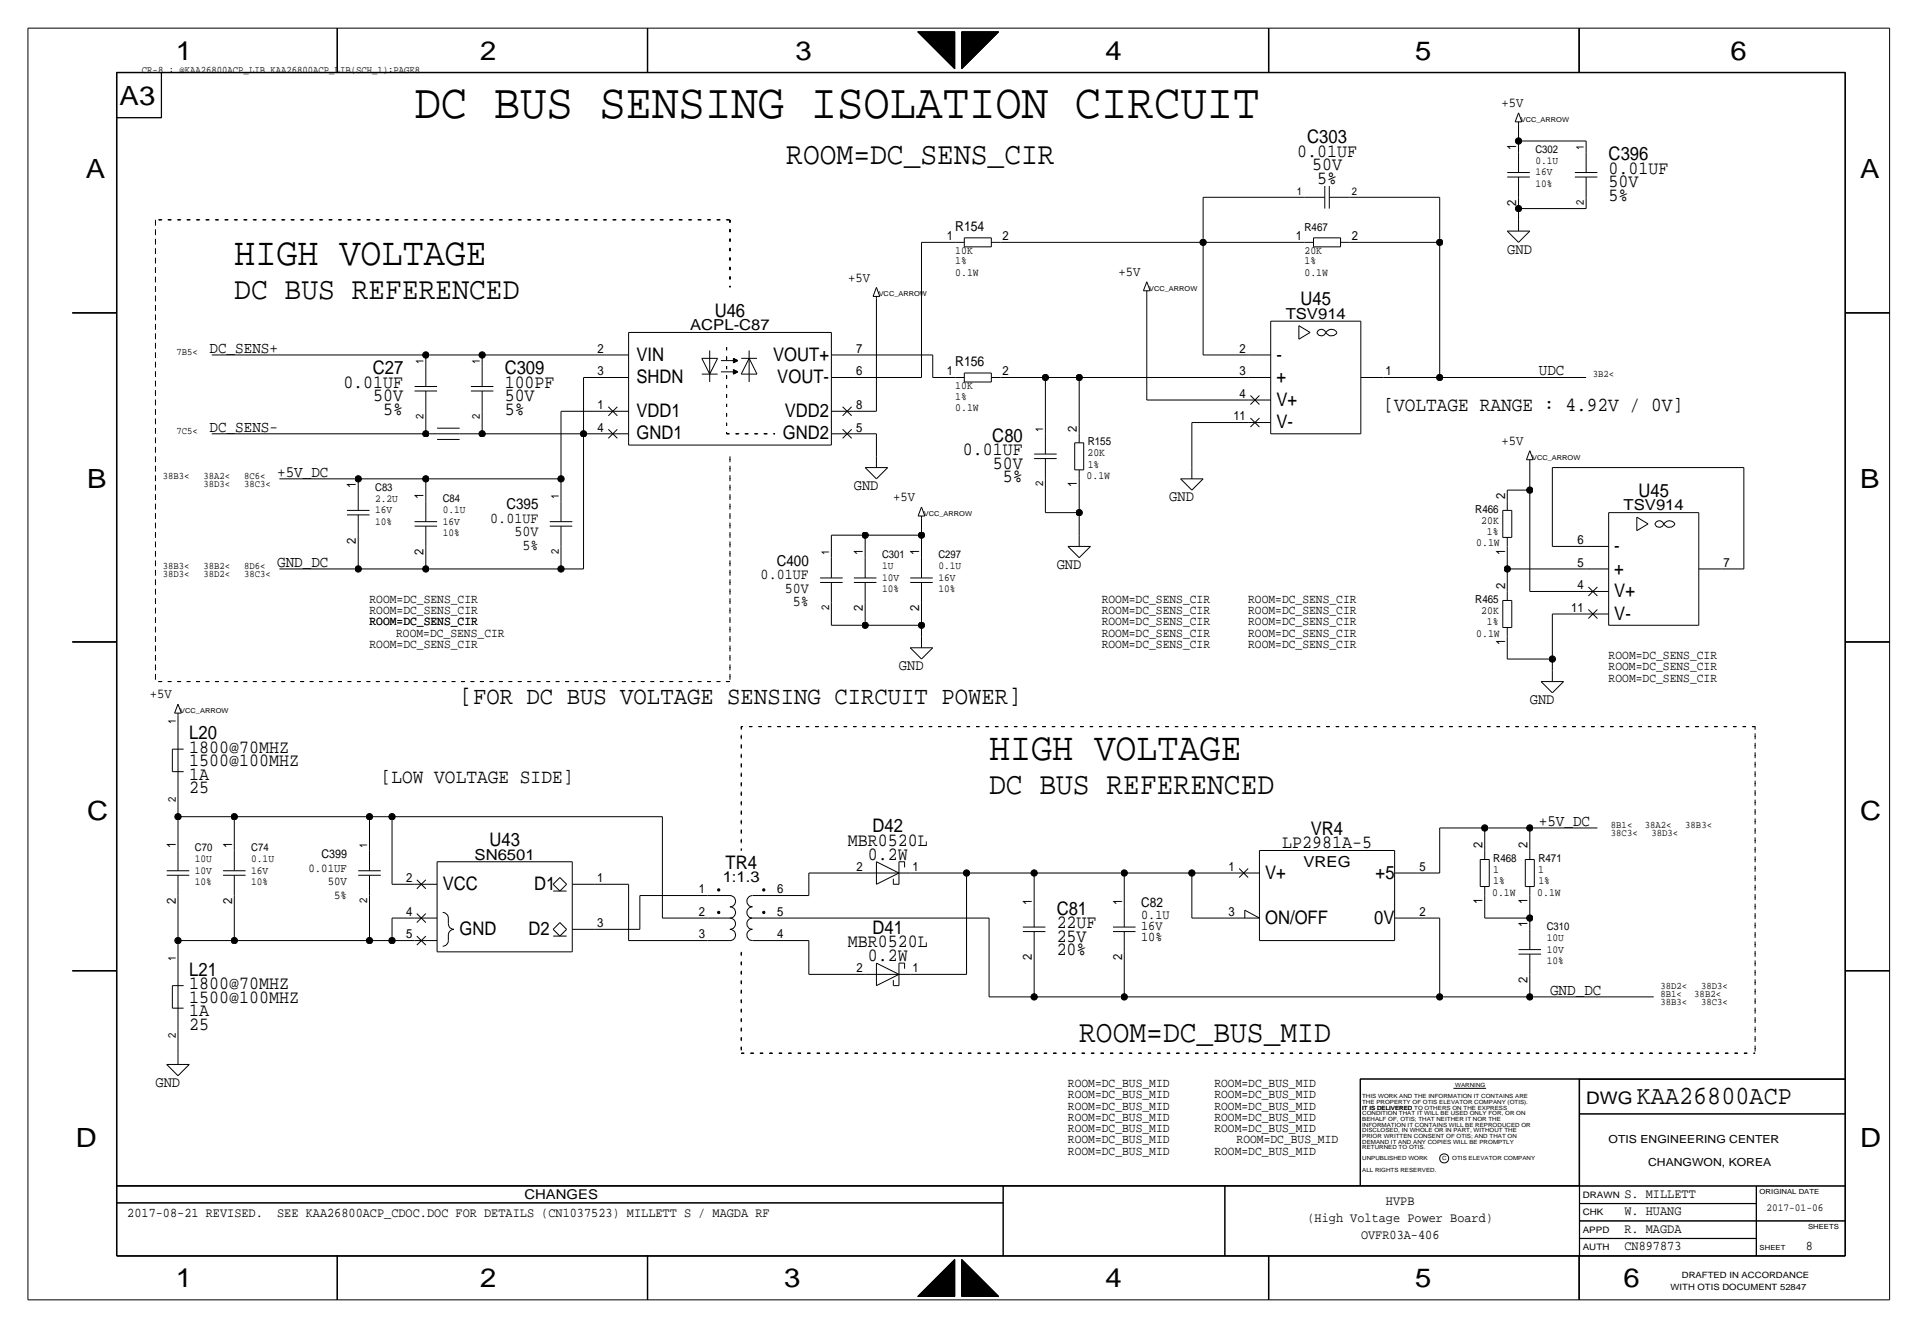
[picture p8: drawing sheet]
<svg xmlns="http://www.w3.org/2000/svg" width="432mm" height="300mm" viewBox="0 0 432 300" stroke-linecap="round" stroke-linejoin="round" font-family="sans-serif">
<g fill="none" stroke="#000" stroke-width=".23">
<path d="M6.3 6.4v286.8zM6.3 6.4h419.8zM26.3 16.3v267zM26.3 16.3h389.8zM26.3 16.4v266.9zM26.3 16.4h389.8zM26.4 16.4h389.6zM26.4 16.4v266.9zM36.4 16.4v10.2zM76 6.4v10zM76.1 6.4v10zM145.9 6.4v10z"/>
<path d="M146 6.4v10zM206.9 7.2h8.4zM206.9 7.2l8.4 8.3zM207 7.2h.1M207 7.3h.1M207.1 7.2v.1zM207.1 7.2v.2zM207.2 7.2v.2zM207.2 7.2v.3zM207.3 7.2v.3zM207.3 7.2v.4zM207.4 7.2v.4z"/>
<path d="M207.4 7.2v.5zM207.5 7.2v.5zM207.5 7.2v.6zM207.6 7.2v.6zM207.6 7.2v.7zM207.7 7.2v.7zM207.7 7.2v.8zM207.8 7.2v.8zM207.8 7.2v.9zM207.9 7.2v.9zM207.9 7.2v1zM208 7.2v1z"/>
<path d="M208 7.2v1.1zM208.1 7.2v1.1zM208.1 7.2v1.2zM208.2 7.2v1.2zM208.2 7.2v1.3zM208.3 7.2v1.3zM208.3 7.2v1.4zM208.4 7.2v1.4zM208.4 7.2v1.5zM208.5 7.2v1.5zM208.5 7.2v1.6zM208.6 7.2v1.6z"/>
<path d="M208.6 7.2v1.7zM208.7 7.2v1.7zM208.7 7.2v1.8zM208.8 7.2v1.8zM208.8 7.2v1.9zM208.9 7.2v1.9zM208.9 7.2v2zM209 7.2v2zM209 7.2v2.1zM209.1 7.2v2.1zM209.1 7.2v2.2zM209.2 7.2v2.2z"/>
<path d="M209.2 7.2v2.3zM209.3 7.2v2.4zM209.4 7.2v2.5zM209.5 7.2v2.6zM209.6 7.2v2.7zM209.7 7.2v2.7zM209.7 7.2v2.8zM209.8 7.2v2.8zM209.8 7.2v2.9zM209.9 7.2v2.9zM209.9 7.2v3zM210 7.2v3z"/>
<path d="M210 7.2v3.1zM210.1 7.2v3.1zM210.1 7.2v3.2zM210.2 7.2v3.2zM210.2 7.2v3.3zM210.3 7.2v3.3zM210.3 7.2v3.4zM210.4 7.2v3.4zM210.4 7.2v3.5zM210.5 7.2v3.5zM210.5 7.2v3.6zM210.6 7.2v3.6z"/>
<path d="M210.6 7.2v3.7zM210.7 7.2v3.7zM210.7 7.2v3.8zM210.8 7.2v3.8zM210.8 7.2v3.9zM210.9 7.2v3.9zM210.9 7.2v4zM211 7.2v4zM211 7.2v4.1zM211.1 7.2v4.1zM211.1 7.2v4.2zM211.2 7.2v4.2z"/>
<path d="M211.2 7.2v4.3zM211.3 7.2v4.3zM211.3 7.2v4.4zM211.4 7.2v4.4zM211.4 7.2v4.5zM211.5 7.2v4.5zM211.5 7.2v4.6zM211.6 7.2v4.6zM211.6 7.2v4.7zM211.7 7.2v4.7zM211.7 7.2v4.8zM211.8 7.2v4.8z"/>
<path d="M211.8 7.2v4.9zM211.9 7.2v4.9zM211.9 7.2v5zM212 7.2v5zM212 7.2v5.1zM212.1 7.2v5.1zM212.1 7.2v5.2zM212.2 7.2v5.2zM212.2 7.2v5.3zM212.3 7.2v5.3zM212.3 7.2v5.4zM212.4 7.2v5.4z"/>
<path d="M212.4 7.2v5.5zM212.5 7.2v5.6zM212.6 7.2v5.7zM212.7 7.2v5.8zM212.8 7.2v5.8zM212.8 7.2v5.9zM212.9 7.2v5.9zM212.9 7.2v6zM213 7.2v6zM213 7.2v6.1zM213.1 7.2v6.1zM213.1 7.2v6.2z"/>
<path d="M213.2 7.2v6.2zM213.2 7.2v6.3zM213.3 7.2v6.3zM213.3 7.2v6.4zM213.4 7.2v6.4zM213.4 7.2v6.5zM213.5 7.2v6.5zM213.5 7.2v6.6zM213.6 7.2v6.6zM213.6 7.2v6.7zM213.7 7.2v6.7zM213.7 7.2v6.8z"/>
<path d="M213.8 7.2v6.8zM213.8 7.2v6.9zM213.9 7.2v6.9zM213.9 7.2v7zM214 7.2v7zM214 7.2v7.1zM214.1 7.2v7.1zM214.1 7.2v7.2zM214.2 7.2v7.2zM214.2 7.2v7.3zM214.3 7.2v7.3zM214.3 7.2v7.4z"/>
<path d="M214.4 7.2v7.4zM214.4 7.2v7.5zM214.5 7.2v7.5zM214.5 7.2v7.6zM214.6 7.2v7.6zM214.6 7.2v7.7zM214.7 7.2v7.7zM214.7 7.2v7.8zM214.8 7.2v7.8zM214.8 7.2v7.9zM214.9 7.2v7.9zM214.9 7.2v8z"/>
<path d="M215 7.2v8zM215 7.2v8.1zM215.1 7.2v8.1zM215.1 7.2v8.2zM215.2 7.2v8.2zM215.2 7.2v8.3zM215.3 7.2v8.3zM216.8 7.2v8.3zM216.8 7.2h8.4zM216.9 7.2v8.3zM216.9 7.2v8.2zM217 7.2v8.2z"/>
<path d="M217 7.2v8.1zM217.1 7.2v8.1zM217.1 7.2v8zM217.2 7.2v8zM217.2 7.2v7.9zM217.3 7.2v7.9zM217.3 7.2v7.8zM217.4 7.2v7.8zM217.4 7.2v7.7zM217.5 7.2v7.7zM217.5 7.2v7.6zM217.6 7.2v7.6z"/>
<path d="M217.6 7.2v7.5zM217.7 7.2v7.5zM217.7 7.2v7.4zM217.8 7.2v7.4zM217.8 7.2v7.3zM217.9 7.2v7.3zM217.9 7.2v7.2zM218 7.2v7.2zM218 7.2v7.1zM218.1 7.2v7.1zM218.1 7.2v7zM218.2 7.2v7z"/>
<path d="M218.2 7.2v6.9zM218.3 7.2v6.9zM218.3 7.2v6.8zM218.4 7.2v6.8zM218.4 7.2v6.7zM218.5 7.2v6.7zM218.5 7.2v6.6zM218.6 7.2v6.6zM218.6 7.2v6.5zM218.7 7.2v6.5zM218.7 7.2v6.4zM218.8 7.2v6.4z"/>
<path d="M218.8 7.2v6.3zM218.9 7.2v6.3zM218.9 7.2v6.2zM219 7.2v6.2zM219 7.2v6.1zM219.1 7.2v6.1zM219.2 7.2v6zM219.3 7.2v5.9zM219.4 7.2v5.8zM219.5 7.2v5.7zM219.6 7.2v5.6zM219.7 7.2v5.5z"/>
<path d="M219.7 7.2v5.4zM219.8 7.2v5.4zM219.8 7.2v5.3zM219.9 7.2v5.3zM219.9 7.2v5.2zM220 7.2v5.2zM220 7.2v5.1zM220.1 7.2v5.1zM220.1 7.2v5zM220.2 7.2v5zM220.2 7.2v4.9zM220.3 7.2v4.9z"/>
<path d="M220.3 7.2v4.8zM220.4 7.2v4.8zM220.4 7.2v4.7zM220.5 7.2v4.7zM220.5 7.2v4.6zM220.6 7.2v4.6zM220.6 7.2v4.5zM220.7 7.2v4.5zM220.7 7.2v4.4zM220.8 7.2v4.4zM220.8 7.2v4.3zM220.9 7.2v4.3z"/>
<path d="M220.9 7.2v4.2zM221 7.2v4.2zM221 7.2v4.1zM221.1 7.2v4.1zM221.1 7.2v4zM221.2 7.2v4zM221.2 7.2v3.9zM221.3 7.2v3.9zM221.3 7.2v3.8zM221.4 7.2v3.8zM221.4 7.2v3.7zM221.5 7.2v3.7z"/>
<path d="M221.5 7.2v3.6zM221.6 7.2v3.6zM221.6 7.2v3.5zM221.7 7.2v3.5zM221.7 7.2v3.4zM221.8 7.2v3.4zM221.8 7.2v3.3zM221.9 7.2v3.3zM221.9 7.2v3.2zM222 7.2v3.2zM222 7.2v3.1zM222.1 7.2v3.1z"/>
<path d="M222.1 7.2v3zM222.2 7.2v3zM222.2 7.2v2.9zM222.3 7.2v2.9zM222.4 7.2v2.8zM222.5 7.2v2.7zM222.6 7.2v2.6zM222.7 7.2v2.5zM222.8 7.2v2.4zM222.9 7.2v2.3zM222.9 7.2v2.2zM223 7.2v2.2z"/>
<path d="M223 7.2v2.1zM223.1 7.2v2.1zM223.1 7.2v2zM223.2 7.2v2zM223.2 7.2v1.9zM223.3 7.2v1.9zM223.3 7.2v1.8zM223.4 7.2v1.8zM223.4 7.2v1.7zM223.5 7.2v1.7zM223.5 7.2v1.6zM223.6 7.2v1.6z"/>
<path d="M223.6 7.2v1.5zM223.7 7.2v1.5zM223.7 7.2v1.4zM223.8 7.2v1.4zM223.8 7.2v1.3zM223.9 7.2v1.3zM223.9 7.2v1.2zM224 7.2v1.2zM224 7.2v1.1zM224.1 7.2v1.1zM224.1 7.2v1zM224.2 7.2v1z"/>
<path d="M224.2 7.2v.9zM224.3 7.2v.9zM224.3 7.2v.8zM224.4 7.2v.8zM224.4 7.2v.7zM224.5 7.2v.7zM224.5 7.2v.6zM224.6 7.2v.6zM224.6 7.2v.5zM224.7 7.2v.5zM224.7 7.2v.4zM224.8 7.2v.4z"/>
<path d="M224.8 7.2v.3zM224.9 7.2v.3zM224.9 7.2v.2zM225 7.2v.2zM225 7.2v.1zM225.1 7.2h.1M225.2 7.2l-8.4 8.3zM286 6.4v10zM286.1 6.4v10zM356 6.4v10zM356.1 6.4v10zM416 16.4v266.9z"/>
<path d="M416.1 16.4v266.9zM416.1 16.3v267zM426.1 6.4v286.8zM26.3 26.5h10.1zM26.3 26.6h10.1zM339.9 38.9h5zM339.9 39.9h5zM341.6 27.5h1.6zM342.4 28v3.8zM342.4 31.8v2.5zM342.4 25.5l.8 2zM342.4 27.5v.5z"/>
<path d="M342.4 34.3v4.6zM342.4 39.9v4.6zM342.4 31.8h15.2zM342.4 25.5l-.8 2zM355.1 39.9h5.1zM355.1 38.9h5.1zM357.6 31.8v2.5zM357.6 39.9v4.6zM357.6 34.3v4.6zM207.8 54.7h7.6zM207.8 54.7v30.4zM215.4 54.7h2z"/>
<path d="M217.4 53.6h6.1zM217.4 55.7h6.1zM217.4 53.6v2.1zM223.5 54.7h2.1zM223.5 53.6v2.1zM225.6 54.7h45.7zM271.3 44.5h22.8zM271.3 54.7v25.4zM271.3 54.7h22.8zM271.3 44.5v10.2zM294.1 44.5h4.6zM294.1 54.7h2.1z"/>
<path d="M296.2 53.6h6.1zM296.2 55.7h6.1zM296.2 53.6v2.1zM298.7 42v5zM299.7 44.5h4.6zM299.7 42v5zM302.3 54.7h2zM302.3 53.6v2.1zM304.3 44.5h20.3zM304.3 54.7h20.3zM324.6 44.5v10.2zM324.6 54.7v30.4z"/>
<path d="M339.9 52.1h5zM339.9 52.1l2.5 2.6zM342.4 44.5v2.5zM342.4 47v2.6zM342.4 49.6v2.5zM342.4 47h15.2zM344.9 52.1l-2.5 2.6zM357.6 44.5v2.5zM16.3 70.6h10zM16.3 70.5h10zM141.7 75v25.4zM141.7 75h45.8z"/>
<path d="M160 79v7.2zM168.9 79v7.2zM187.5 75v25.4zM196.8 66.9h1.6zM197.6 67.4v25.4zM197.6 64.8l.8 2.1zM197.6 66.9v.5zM197.6 64.8l-.8 2.1zM257.8 65.6h1.5zM258.6 63.6l-.8 2zM258.6 66.1v24.1zM258.6 63.6l.7 2z"/>
<path d="M258.6 65.6v.5zM286.5 72.4v25.4zM286.5 72.4h20.3zM292.9 76.5l2.5-1.5zM292.9 73.5v3zM292.9 73.5l2.5 1.5zM297.2 74.6a1 1 0 0 1 1.7 .4 1.05 1.05 0 0 1-1 .7 1.05 1.05 0 0 1-1-.7zM299.2 74.7a1.39 1.39 0 0 1 2.2 .3 1.45 1.45 0 0 1-2.4 0zM306.8 72.4v25.4zM416.1 70.6h10zM416.1 70.5h10zM47.8 80.1h48.2z"/>
<path d="M47.8 97.8h48.2zM93.5 88.2h5.1zM93.5 87.2h5.1zM96 97.8h2.6zM96 80.1h12.7zM96 80.1v2.5zM96 92.8v5zM96 88.2v4.6zM96 82.6v4.6zM98.6 97.8h5zM98.6 96.6h5zM98.6 99.1h5z"/>
<path d="M103.6 97.8h5.1zM106.2 87.2h5.1zM106.2 88.2h5.1zM108.7 97.8h22.9zM108.7 80.1h28zM108.7 80.1v2.5zM108.7 92.8v5zM108.7 88.2v4.6zM108.7 82.6v4.6zM126.5 92.8h10.2zM126.5 92.8v15.2zM131.6 97.8h5.1z"/>
<path d="M131.6 85.1h5.1zM131.6 85.1v12.7zM131.6 97.8v30.5zM136.7 97.8h5zM136.7 92.8h5zM136.7 85.1h5zM136.7 80.1h5zM137.2 91.7l2 2.1zM137.2 96.8l2 2.1zM139.2 91.7l-2 2.1zM139.2 96.8l-2 2.1zM158.2 80.8h3.6z"/>
<path d="M158.2 80.8l1.8 3.6zM158.2 84.4h3.6zM161.8 80.8l-1.8 3.6zM162.6 81.3h3.8zM162.6 83.9h3.8zM165.4 84.1h.5zM165.4 84.2h.4zM165.4 84.2h.3zM165.4 84.3h.2zM165.4 84.3h.1M165.4 84.1h.6zM165.4 84h.7z"/>
<path d="M165.4 84h.8zM165.4 83.9h.9zM165.4 83.5h.2zM165.4 83.6h.5zM165.4 83.7h.6zM165.4 83.6h.4zM165.4 83.5h.3zM165.4 83.4h.1M165.4 83.7h.7zM165.4 83.8h.8zM165.4 83.8h.9zM165.4 81.7h.2z"/>
<path d="M165.4 81.7h.3zM165.4 81.8h.1M165.4 81.6h.4zM165.4 81.5h.7zM165.4 81.5h.6zM165.4 81.2h.8zM165.4 81.4h.8zM165.4 81.6h.5zM165.4 81.4h.9zM165.4 81.3h.9zM165.4 81.2h.7zM165.4 81.1h.5z"/>
<path d="M165.4 80.9h.1M165.4 81.1h.6zM165.4 81h.3zM165.4 80.9h.2zM165.4 81h.4zM165.4 80.8v1zM165.4 80.8l1 .5zM165.4 83.4v1zM165.4 83.4l1 .5zM165.4 81.8l1-.5zM165.4 84.4l1-.5zM167.1 80.8h3.6z"/>
<path d="M167.1 84.4h3.6zM168.9 80.8l1.8 3.6zM168.9 80.8l-1.8 3.6zM187.5 97.8h5zM187.5 92.8h5zM187.5 85.1h5zM187.5 80.1h5zM190 91.7l2 2.1zM190 96.8l2 2.1zM190 98.9l2-2.1zM192 91.7l-2 2.1zM192.5 80.1h17.8z"/>
<path d="M192.5 92.8h5.1zM192.5 97.8h5.1zM192.5 85.1h15.3zM197.6 97.8v5.1zM210.3 80.1v5zM210.3 85.1h5.1zM215.4 85.1h2zM217.4 84.1h6.1zM217.4 86.2h6.1zM217.4 84.1v2.1zM223.5 85.1h2.1zM223.5 84.1v2.1z"/>
<path d="M225.6 85.1h10.1zM235.7 85.1h7.6zM235.7 85.1v12.7zM235.7 97.8v4.6zM242.3 99.9v6.1zM242.3 99.9h2zM243.3 85.1v12.7zM243.3 85.1h38.1zM243.3 97.8v2.1zM244.3 99.9v6.1zM258.6 90.2h22.8zM268.7 95.3h12.7z"/>
<path d="M268.7 95.3v10.2zM271.3 80.1h10.1zM281.4 80.1h5.1zM281.4 85.1h5.1zM281.4 95.3h5.1zM281.4 90.2h5.1zM281.9 94.3l2.1 2zM281.9 89.2l2.1 2zM284 94.3l-2.1 2zM284 89.2l-2.1 2zM286.5 97.8h20.3zM306.8 85.1h5.1z"/>
<path d="M311.9 85.1h12.7zM324.6 85.1h33zM63 108h17.8zM78.2 115.1h5.1zM78.2 116.1h5.1zM80.8 108h15.2zM80.8 108v2.5zM80.8 110.5v4.6zM80.8 116.1v4.6zM93.5 118.7h5.1zM93.5 117.7h5.1zM96 108h30.5z"/>
<path d="M96 108v5.1zM96 113.1v4.6zM96 118.7v4.5zM124 117.7h5zM124 118.7h5zM126.5 108v5.1zM126.5 118.7v4.5zM126.5 113.1v4.6zM141.7 100.4h45.8zM195.1 105.5l2.5 2.5zM195.1 105.5h5.1zM197.6 102.9v2.6z"/>
<path d="M200.2 105.5l-2.6 2.5zM207 116.4h1.5zM207.8 114.4l-.8 2zM207.8 116.9v3.8zM207.8 114.4l.7 2zM207.8 116.4v.5zM233.2 103.4h5.1zM233.2 102.4h5.1zM235.7 108v7.6zM235.7 115.6h7.6zM235.7 103.4v4.6zM242.3 106h2z"/>
<path d="M243.3 108v7.6zM243.3 115.6v5.1zM243.3 106v2zM266.2 108h5.1zM266.2 108l2.5 2.5zM268.7 105.5v2.5zM271.3 108l-2.6 2.5zM338.8 115.1v6.1zM338.8 115.1h2.1zM339.9 110.5v2.6zM339.9 110.5h5zM339.9 113.1v2z"/>
<path d="M340.9 115.1v6.1zM344.2 103.7h1.5zM344.9 101.7l-.7 2zM344.9 110.5v22.9zM344.9 104.2v6.3zM344.9 101.7l.8 2zM344.9 103.7v.5zM350 105.5h43.2zM350 105.5v17.7zM362.7 115.6h20.3zM362.7 115.6v25.4zM369.1 119.7l2.5-1.5z"/>
<path d="M369.1 116.6v3.1zM369.1 116.6l2.5 1.6zM373.4 117.8a1 1 0 0 1 1.7 .4 1.05 1.05 0 0 1-1 .7 1.05 1.05 0 0 1-1-.7zM375.4 117.9a1.39 1.39 0 0 1 2.2 .3 1.45 1.45 0 0 1-2.4 0zM383 115.6v25.4zM393.2 105.5v22.8zM63 128.3h17.8zM80.8 128.3h15.2zM80.8 120.7v7.6zM96 128.3h30.5zM96 123.2v5.1zM126.5 128.3h5.1z"/>
<path d="M126.5 123.2v5.1zM184.9 130.4h5.1zM184.9 131.4h5.1zM187.5 120.7h7.6zM187.5 120.7v5.1zM187.5 135.9v5.1zM187.5 131.4v4.5zM187.5 125.8v4.6zM192.5 131.4h5.1zM192.5 130.4h5.1zM195.1 120.7h12.7zM195.1 120.7v5.1z"/>
<path d="M195.1 135.9v5.1zM195.1 125.8v4.6zM195.1 131.4v4.5zM205.2 131.4h5.1zM205.2 130.4h5.1zM207.8 120.7v5.1zM207.8 135.9v5.1zM207.8 125.8v4.6zM207.8 131.4v4.5zM240.8 123.2h5.1zM240.8 123.2l2.5 2.6zM243.3 120.7v2.5z"/>
<path d="M245.9 123.2l-2.6 2.6zM338.8 135.4v6.1zM338.8 135.4h2.1zM338.8 121.2h2.1zM339.9 123.2v5.1zM339.9 128.3v5.1zM339.9 133.4v2zM339.9 121.2v2zM339.9 128.3h17.7zM340.9 135.4v6.1zM344.9 133.4h12.7zM350 138.5v10.1z"/>
<path d="M350 138.5h7.6zM350 123.2h7.6zM357.6 123.2h5.1zM357.6 128.3h5.1zM357.6 138.5h5.1zM357.6 133.4h5.1zM358.1 137.5l2.1 2zM358.1 132.4l2.1 2zM360.2 137.5l-2.1 2zM360.2 132.4l-2.1 2zM383 128.3h5.1zM388.1 128.3h5.1z"/>
<path d="M16.3 144.7h10zM16.3 144.8h10zM40.1 158.8l-.7 2zM40.1 158.8l.8 2zM187.5 141h7.6zM195.1 141h12.7zM205.2 146.1h5.1zM205.2 146.1l2.6 2.5zM207.8 141v2.6zM207.8 143.6v2.5zM210.3 146.1l-2.5 2.5zM338.8 141.5h2.1z"/>
<path d="M339.9 148.6h10.1zM339.9 143.6v5zM339.9 141.5v2.1zM347.5 153.7l2.5 2.6zM347.5 153.7h5.1zM350 148.6v2.6zM350 151.2v2.5zM352.6 153.7l-2.6 2.6zM362.7 141h20.3zM416.1 144.8h10zM416.1 144.7h10zM38.9 169h2.5z"/>
<path d="M38.9 174h2.5zM38.9 169v5zM39.4 160.8h1.5zM40.1 161.3v2.6zM40.1 179.1v5.1zM40.1 163.9v15.2zM40.1 160.8v.5zM37.6 196.4h5.1zM37.6 197.4h5.1zM40.1 184.2h12.7zM40.1 184.2v7.6zM40.1 191.8v4.6z"/>
<path d="M40.1 197.4v4.6zM50.3 196.4h5.1zM50.3 197.4h5.1zM52.8 184.2h30.5zM52.8 184.2v7.6zM52.8 191.8v4.6zM52.8 197.4v4.6zM80.8 197.4h5.1zM80.8 196.4h5.1zM83.3 184.2h5.1zM83.3 184.2v7.6zM83.3 197.4v4.6z"/>
<path d="M83.3 191.8v4.6zM88.4 199.4h5.1zM88.4 184.2h61zM88.4 184.2v15.2zM93.5 199.4h5.1zM94 198.4l2 2.1zM96 198.4l-2 2.1zM98.6 194.4h30.4zM98.6 194.4v20.3zM124.7 199.4l1.5 1.6zM124.7 199.4l1.5-1.5zM126.2 197.9l1.6 1.5z"/>
<path d="M127.8 199.4l-1.6 1.6zM129 199.4h5.1zM129 194.4v20.3zM134.1 199.4h7.6zM141.7 199.4v12.7zM149.4 184.2v22.9zM182.4 196.9h12.7zM182.4 196.9v5.1zM195.1 196.9h10.1zM197.6 194.4v5zM197.6 199.4l5.1-2.5zM197.6 194.4l5.1 2.5z"/>
<path d="M201.4 199.4h1.3zM201.4 198.2v1.2zM202.7 194.4h1.3zM202.7 194.4v5zM204 194.4v1.2zM205.2 196.9h12.7zM217.9 196.9h15.3zM217.9 196.9v22.9zM233.2 196.9h20.3zM233.2 196.9v7.6zM253.5 196.9v7.6zM253.5 196.9h15.2z"/>
<path d="M268.7 196.9h10.2zM268.7 196.9v10.2zM278.9 196.9h5.1zM279.4 195.9l2 2zM281.4 195.9l-2 2zM284 191.8v20.3zM284 191.8h30.5zM314.5 191.8v20.3zM314.5 196.9h5zM319.5 196.9h5.1zM324.6 186.7v10.2zM324.6 186.7h10.2z"/>
<path d="M333.8 199.9h2zM333.8 193.9v6zM333.8 193.9h2zM334.8 186.7h10.1zM334.8 186.7v5.1zM334.8 191.8v2.1zM334.8 199.9v2.1zM335.8 193.9v6zM343.9 199.9h2zM343.9 193.9v6zM343.9 193.9h2zM344.9 186.7v5.1z"/>
<path d="M344.9 191.8v2.1zM344.9 199.9v2.1zM344.9 186.7h15.3zM345.9 193.9v6zM16.3 219h10zM16.3 218.9h10zM40.1 212.1h12.7zM40.1 202v10.1zM40.1 212.1v5.1zM40.1 217.2v15.3zM52.8 212.1h30.5zM52.8 202v10.1z"/>
<path d="M83.3 212.1h5.1zM83.3 202v10.1zM88.4 207.1h5.1zM88.4 212.1h5.1zM88.4 207.1v5zM93.5 212.1h5.1zM93.5 207.1h5.1zM94 206l2 2.1zM94 211.1l2 2.1zM96 206l-2 2.1zM96 211.1l-2 2.1zM98.6 214.7h30.4z"/>
<path d="M99.8 205.8a1.41 1.41 0 0 1 1.3 1.3M101.1 212.1a1.3 1.3 0 0 1-1.3 1.3M101.1 207.1v1.2zM101.1 210.9v1.2zM101.1 208.3a1.22 1.22 0 0 0 1.3 1.3 1.3 1.3 0 0 0-1.3 1.3M124.7 211.1h3.1zM124.7 201h3.1zM124.7 209.6l1.5 1.5zM124.7 209.6l1.5-1.5zM126.2 208.1l1.6 1.5zM127.8 209.6l-1.6 1.5zM129 209.6h5.1z"/>
<path d="M134.1 209.6h10.2zM141.7 212.1h17.8zM144.3 202v7.6zM144.3 202h15.2zM149.4 207.1h10.1zM159.5 202h5.1zM159.5 212.1h5.1zM159.5 207.1h5.1zM164.5 209.6a1.27 1.27 0 0 1 1.4 1.2 1.27 1.27 0 0 1-1.3 1.3M164.5 207.1a1.27 1.27 0 0 1 1.4 1.2 1.27 1.27 0 0 1-1.3 1.3M164.5 204.5a1.27 1.27 0 0 1 1.4 1.3 1.27 1.27 0 0 1-1.3 1.3M164.5 202a1.27 1.27 0 0 1 1.4 1.2 1.27 1.27 0 0 1-1.3 1.3"/>
<path d="M169.6 209.6a1.27 1.27 0 0 0-1.2 1.3 1.27 1.27 0 0 0 1.3 1.2M169.6 207.1a1.27 1.27 0 0 0-1.2 1.3 1.27 1.27 0 0 0 1.3 1.2M169.6 204.5a1.27 1.27 0 0 0-1.2 1.3 1.27 1.27 0 0 0 1.3 1.3M169.6 202a1.27 1.27 0 0 0-1.2 1.3 1.27 1.27 0 0 0 1.3 1.2M169.7 202h5.1zM169.7 212.1h5.1zM169.7 207.1h5.1zM174.8 207.1h48.2zM174.8 212.1h7.6zM174.8 202h7.6zM182.4 212.1v7.7zM182.4 219.8h12.7z"/>
<path d="M195.1 219.8h10.1zM197.6 217.2v5.1zM197.6 217.2l5.1 2.6zM202.7 217.2h1.3zM202.7 217.2v5.1zM204 217.2v1.3zM205.2 219.8h12.7zM223 207.1v17.7zM230.6 209.1h5.1zM230.6 210.1h5.1zM233.2 214.7v10.1zM233.2 210.1v4.6z"/>
<path d="M233.2 204.5v4.6zM251 209.1h5zM251 210.1h5zM253.5 214.7v10.1zM253.5 204.5v4.6zM253.5 210.1v4.6zM268.7 207.1h10.2zM278.9 207.1h5.1zM280.7 205.3v1.8zM280.7 205.3l3.3 1.8zM284 212.1h30.5zM314.5 207.1h5z"/>
<path d="M319.5 207.1h5.1zM324.6 207.1v17.7zM334.8 202v5.1zM334.8 207.1h10.1zM342.4 214.2h5.1zM342.4 215.2h5.1zM344.9 219.8v5zM344.9 202v5.1zM344.9 207.1v2.5zM344.9 209.6v4.6zM344.9 215.2v4.6zM416.1 219h10z"/>
<path d="M416.1 218.9h10zM38.9 222.3h2.5zM38.9 227.4h2.5zM38.9 222.3v5.1zM40.1 232.5v5zM40.1 237.5v2.6zM197.6 222.3l5.1-2.5zM201.4 222.3h1.3zM201.4 221v1.3zM223 224.8h10.2zM233.2 224.8h20.3zM253.5 224.8h71.1z"/>
<path d="M324.6 224.8h20.3zM344.9 224.8h28zM37.6 240.1h5.1zM37.6 240.1l2.5 2.5zM42.7 240.1l-2.6 2.5zM306.7 243.4h109.4zM306.7 243.3h109.4zM306.7 243.3v24.2zM327.7 245.5h7.4zM356.1 243.4h60zM356.1 243.3v24.2zM356.1 251.2h60z"/>
<path d="M356.1 251.3h60zM356.1 243.3v49.9zM356.2 243.3v40zM26.3 271.3h199.9zM26.3 267.4h329.8zM26.3 267.5h389.8zM226.2 267.5v15.8zM276.1 267.5v15.8zM276.2 267.5v15.8zM356.1 279.3h39.9zM356.1 271.4h39.9zM356.1 271.5h39.9z"/>
<path d="M356.1 275.3h60zM356.1 275.4h60zM396 267.5v15.8zM6.3 293.2h419.8zM26.3 283.3h389.8zM26.3 283.2h389.8zM76 283.3v9.9zM76.1 283.3v9.9zM145.9 283.3v9.9zM146 283.3v9.9zM206.9 292.4h8.4zM207 292.4h.1"/>
<path d="M207.1 292.3v.1zM207.1 292.2v.2zM207.2 292.2v.2zM207.2 292.1v.3zM207.3 292v.4zM207.4 291.9v.5zM207.5 291.8v.6zM207.6 291.7v.7zM207.7 291.6v.8zM207.8 291.5v.9zM207.9 291.4v1zM208 291.3v1.1z"/>
<path d="M208.1 291.2v1.2zM208.2 291.1v1.3zM208.3 291v1.4zM208.4 290.9v1.5zM208.5 290.8v1.6zM208.6 290.7v1.7zM208.7 290.6v1.8zM208.8 290.5v1.9zM208.9 290.4v2zM209 290.3v2.1zM209.1 290.2v2.2zM209.2 290.1v2.3z"/>
<path d="M209.3 290v2.4zM209.4 289.9v2.5zM209.5 289.8v2.6zM209.6 289.7v2.7zM209.7 289.7v2.7zM209.7 289.6v2.8zM209.8 289.6v2.8zM209.8 289.5v2.9zM209.9 289.5v2.9zM209.9 289.4v3zM210 289.4v3zM210 289.3v3.1z"/>
<path d="M210.1 289.3v3.1zM210.1 289.2v3.2zM210.2 289.2v3.2zM210.2 289.1v3.3zM210.3 289.1v3.3zM210.3 289v3.4zM210.4 289v3.4zM210.4 288.9v3.5zM210.5 288.8v3.6zM210.6 288.7v3.7zM210.7 288.6v3.8zM210.8 288.5v3.9z"/>
<path d="M210.9 288.4v4zM211 288.3v4.1zM211.1 288.2v4.2zM211.2 288.1v4.3zM211.3 288v4.4zM211.4 287.9v4.5zM211.5 287.8v4.6zM211.6 287.7v4.7zM211.7 287.6v4.8zM211.8 287.5v4.9zM211.9 287.4v5zM212 287.3v5.1z"/>
<path d="M212.1 287.2v5.2zM212.2 287.1v5.3zM212.3 287v5.4zM212.4 286.9v5.5zM212.5 286.8v5.6zM212.6 286.7v5.7zM212.7 286.6v5.8zM212.8 286.6v5.8zM212.8 286.5v5.9zM212.9 286.5v5.9zM212.9 286.4v6zM213 286.4v6z"/>
<path d="M213 286.3v6.1zM213.1 286.3v6.1zM213.1 286.2v6.2zM213.2 286.2v6.2zM213.2 286.1v6.3zM213.3 286.1v6.3zM213.3 286v6.4zM213.4 286v6.4zM213.4 285.9v6.5zM213.5 285.9v6.5zM213.5 285.8v6.6zM213.6 285.7v6.7z"/>
<path d="M213.7 285.6v6.8zM213.8 285.5v6.9zM213.9 285.4v7zM214 285.3v7.1zM214.1 285.2v7.2zM214.2 285.1v7.3zM214.3 285v7.4zM214.4 284.9v7.5zM214.5 284.8v7.6zM214.6 284.7v7.7zM214.7 284.6v7.8zM214.8 284.5v7.9z"/>
<path d="M214.9 284.4v8zM215 284.3v8.1zM215.1 284.2v8.2zM215.2 284.1v8.3zM215.3 284l-8.4 8.4zM215.3 284v8.4zM216.8 284v8.4zM216.8 284l8.4 8.4zM216.8 292.4h8.4zM216.9 284.1v8.3zM217 284.2v8.2zM217.1 284.3v8.1z"/>
<path d="M217.2 284.4v8zM217.3 284.5v7.9zM217.4 284.6v7.8zM217.5 284.7v7.7zM217.6 284.8v7.6zM217.7 284.9v7.5zM217.8 285v7.4zM217.9 285.1v7.3zM218 285.2v7.2zM218.1 285.3v7.1zM218.2 285.4v7zM218.3 285.5v6.9z"/>
<path d="M218.4 285.6v6.8zM218.5 285.7v6.7zM218.6 285.8v6.6zM218.6 285.9v6.5zM218.7 285.9v6.5zM218.7 286v6.4zM218.8 286v6.4zM218.8 286.1v6.3zM218.9 286.1v6.3zM218.9 286.2v6.2zM219 286.2v6.2zM219 286.3v6.1z"/>
<path d="M219.1 286.3v6.1zM219.2 286.4v6zM219.3 286.5v5.9zM219.4 286.6v5.8zM219.5 286.7v5.7zM219.6 286.8v5.6zM219.7 286.9v5.5zM219.8 287v5.4zM219.9 287.1v5.3zM220 287.2v5.2zM220.1 287.3v5.1zM220.2 287.4v5z"/>
<path d="M220.3 287.5v4.9zM220.4 287.6v4.8zM220.5 287.7v4.7zM220.6 287.8v4.6zM220.7 287.9v4.5zM220.8 288v4.4zM220.9 288.1v4.3zM221 288.2v4.2zM221.1 288.3v4.1zM221.2 288.4v4zM221.3 288.5v3.9zM221.4 288.6v3.8z"/>
<path d="M221.5 288.7v3.7zM221.6 288.8v3.6zM221.7 288.9v3.5zM221.7 289v3.4zM221.8 289v3.4zM221.8 289.1v3.3zM221.9 289.1v3.3zM221.9 289.2v3.2zM222 289.2v3.2zM222 289.3v3.1zM222.1 289.3v3.1zM222.1 289.4v3z"/>
<path d="M222.2 289.4v3zM222.2 289.5v2.9zM222.3 289.5v2.9zM222.4 289.6v2.8zM222.5 289.7v2.7zM222.6 289.8v2.6zM222.7 289.9v2.5zM222.8 290v2.4zM222.9 290.1v2.3zM223 290.2v2.2zM223.1 290.3v2.1zM223.2 290.4v2z"/>
<path d="M223.3 290.5v1.9zM223.4 290.6v1.8zM223.5 290.7v1.7zM223.6 290.8v1.6zM223.7 290.9v1.5zM223.8 291v1.4zM223.9 291.1v1.3zM224 291.2v1.2zM224.1 291.3v1.1zM224.2 291.4v1zM224.3 291.5v.9zM224.4 291.6v.8z"/>
<path d="M224.5 291.7v.7zM224.6 291.8v.6zM224.7 291.9v.5zM224.8 292v.4zM224.9 292.1v.3zM224.9 292.2v.2zM225 292.2v.2zM225 292.3v.1zM225.1 292.4h.1M286 283.3v9.9zM286.1 283.3v9.9zM356 283.3v9.9z"/>
<path d="M356.1 283.3v9.9z"/>
<circle cx="325.6" cy="261.3" r="1.02"/>
</g>
<path d="M35.1 49.6h129.5zM35.1 49.6v104.1zM164.6 49.6v15.2zM163.8 78.3v19.5zM163.8 97.8h11zM164.6 102.9v50.8zM35.1 153.7h129.5zM167.1 163.9v27.9zM167.1 163.9h228.6zM395.7 163.9v73.6zM167.1 214.7v22.8zM167.1 237.5h228.6z" fill="none" stroke="#000" stroke-width=".23" stroke-dasharray=".7 1.4" stroke-linecap="butt"/>
<g fill="#000" stroke="#000" stroke-width=".23">
<path d="M161.9 205.6h.3v.4h-.3zM161.9 200.5h.3v.4h-.3zM172 205.6h.4v.4h-.4zM172 200.5h.4v.4h-.4z"/>
<circle cx="342.4" cy="31.8" r=".71"/>
<circle cx="271.3" cy="54.7" r=".71"/>
<circle cx="324.6" cy="54.7" r=".71"/>
<circle cx="342.4" cy="47" r=".71"/>
<circle cx="96" cy="80.1" r=".71"/>
<circle cx="96" cy="97.8" r=".71"/>
<circle cx="108.7" cy="80.1" r=".71"/>
<circle cx="108.7" cy="97.8" r=".71"/>
<circle cx="131.6" cy="97.8" r=".71"/>
<circle cx="235.7" cy="85.1" r=".71"/>
<circle cx="243.3" cy="85.1" r=".71"/>
<circle cx="324.6" cy="85.1" r=".71"/>
<circle cx="80.8" cy="108" r=".71"/>
<circle cx="96" cy="108" r=".71"/>
<circle cx="126.5" cy="108" r=".71"/>
<circle cx="243.3" cy="115.6" r=".71"/>
<circle cx="344.9" cy="110.5" r=".71"/>
<circle cx="80.8" cy="128.3" r=".71"/>
<circle cx="96" cy="128.3" r=".71"/>
<circle cx="126.5" cy="128.3" r=".71"/>
<circle cx="195.1" cy="120.7" r=".71"/>
<circle cx="207.8" cy="120.7" r=".71"/>
<circle cx="339.9" cy="128.3" r=".71"/>
<circle cx="195.1" cy="141" r=".71"/>
<circle cx="207.8" cy="141" r=".71"/>
<circle cx="350" cy="148.6" r=".71"/>
<circle cx="40.1" cy="184.2" r=".71"/>
<circle cx="52.8" cy="184.2" r=".71"/>
<circle cx="83.3" cy="184.2" r=".71"/>
<circle cx="88.4" cy="184.2" r=".71"/>
<circle cx="217.9" cy="196.9" r=".71"/>
<circle cx="233.2" cy="196.9" r=".71"/>
<circle cx="253.5" cy="196.9" r=".71"/>
<circle cx="268.7" cy="196.9" r=".71"/>
<circle cx="334.8" cy="186.7" r=".71"/>
<circle cx="344.9" cy="186.7" r=".71"/>
<circle cx="40.1" cy="212.1" r=".71"/>
<circle cx="52.8" cy="212.1" r=".71"/>
<circle cx="83.3" cy="212.1" r=".71"/>
<circle cx="88.4" cy="212.1" r=".71"/>
<circle cx="344.9" cy="207.1" r=".71"/>
<circle cx="233.2" cy="224.8" r=".71"/>
<circle cx="253.5" cy="224.8" r=".71"/>
<circle cx="324.6" cy="224.8" r=".71"/>
<circle cx="344.9" cy="224.8" r=".71"/>
</g>
<text font-size="11.1" x="93.5" y="26.7">DC BUS SENSING ISOLATION CIRCUIT</text>
<g font-size="8.9">
<text x="52.8" y="59.7">HIGH VOLTAGE</text>
<text x="223" y="171.5">HIGH VOLTAGE</text>
</g>
<g font-size="7.1">
<text x="177.3" y="36.9">ROOM=DC_SENS_CIR</text>
<text x="52.8" y="67.4">DC BUS REFERENCED</text>
<text x="223" y="179.1">DC BUS REFERENCED</text>
<text x="243.3" y="235">ROOM=DC_BUS_MID</text>
</g>
<g font-size="6">
<text x="39.7" y="13.5">1</text>
<text x="108.3" y="13.5">2</text>
<text x="179.4" y="13.5">3</text>
<text x="249.2" y="13.5">4</text>
<text x="319.1" y="13.5">5</text>
<text x="390.2" y="13.5">6</text>
<text x="27" y="23.7">A3</text>
<text x="19.4" y="40.2">A</text>
<text x="419.4" y="40.2">A</text>
<text x="19.7" y="110">B</text>
<text x="419.4" y="110">B</text>
<text x="19.7" y="185">C</text>
<text x="419.4" y="185">C</text>
<text x="17.1" y="258.6">D</text>
<text x="419.4" y="258.6">D</text>
<text x="39.7" y="290.4">1</text>
<text x="108.3" y="290.4">2</text>
<text x="176.8" y="290.4">3</text>
<text x="249.2" y="290.4">4</text>
<text x="319.1" y="290.4">5</text>
<text x="366.1" y="290.4">6</text>
</g>
<text font-size="5.9" x="369.1" y="249">KAA26800ACP</text>
<text font-size="5.6" x="103.6" y="158.8">[FOR DC BUS VOLTAGE SENSING CIRCUIT POWER]</text>
<g font-size="4.5">
<text x="311.9" y="92.8">[VOLTAGE RANGE : 4.92V / 0V]</text>
<text x="85.9" y="176.6">[LOW VOLTAGE SIDE]</text>
</g>
<g font-size="4.2">
<text x="292.5" y="35.4">0.01UF</text>
<text x="294.7" y="32.3">C303</text>
<text x="295.8" y="38.4">50V</text>
<text x="297" y="41.5">5%</text>
<text x="362.7" y="36.1">C396</text>
<text x="362.7" y="39.2">0.01UF</text>
<text x="362.7" y="45.3">5%</text>
<text x="362.7" y="42.2">50V</text>
<text x="161.1" y="71.4">U46</text>
<text x="293.2" y="68.9">U45</text>
<text x="143.5" y="81.3">VIN</text>
<text x="174.3" y="81.3">VOUT+</text>
<text x="287.8" y="81.3">-</text>
<text x="77.4" y="87.4">0.01UF</text>
<text x="84" y="84.4">C27</text>
<text x="113.8" y="84.4">C309</text>
<text x="113.8" y="87.4">100PF</text>
<text x="143.5" y="86.4">SHDN</text>
<text x="175.3" y="86.4">VOUT-</text>
<text x="287.8" y="86.4">+</text>
<text x="84.2" y="90.5">50V</text>
<text x="86.4" y="93.5">5%</text>
<text x="113.8" y="93.5">5%</text>
<text x="113.8" y="90.5">50V</text>
<text x="143.5" y="94">VDD1</text>
<text x="176.9" y="94">VDD2</text>
<text x="287.8" y="91.5">V+</text>
<text x="143.5" y="99.1">GND1</text>
<text x="176.5" y="99.1">GND2</text>
<text x="223.7" y="99.6">C80</text>
<text x="287.8" y="96.6">V-</text>
<text x="217.1" y="102.7">0.01UF</text>
<text x="223.9" y="105.7">50V</text>
<text x="226.1" y="108.8">5%</text>
<text x="369.4" y="112.1">U45</text>
<text x="364" y="124.5">-</text>
<text x="364" y="129.6">+</text>
<text x="364" y="134.7">V+</text>
<text x="364" y="139.8">V-</text>
<text x="42.7" y="166.7">L20</text>
<text x="42.7" y="169.7">1800@70MHZ</text>
<text x="42.7" y="172.8">1500@100MHZ</text>
<text x="42.7" y="175.8">1A</text>
<text x="42.7" y="178.9">25</text>
<text x="110.3" y="190.8">U43</text>
<text x="191.1" y="190.8">MBR0520L</text>
<text x="196.7" y="187.8">D42</text>
<text x="289.1" y="191.3">LP2981A-5</text>
<text x="295.6" y="188.3">VR4</text>
<text x="163.6" y="195.9">TR4</text>
<text x="195.6" y="193.9">0.2W</text>
<text x="99.8" y="200.7">VCC</text>
<text x="120.4" y="200.7">D1</text>
<text x="285.2" y="198.2">V+</text>
<text x="310.2" y="198.2">+5</text>
<text x="238.3" y="206.3">C81</text>
<text x="238.3" y="209.3">22UF</text>
<text x="285.2" y="208.3">ON/OFF</text>
<text x="309.9" y="208.3">0V</text>
<text x="103.6" y="210.9">GND</text>
<text x="119.2" y="210.9">D2</text>
<text x="191.1" y="213.7">MBR0520L</text>
<text x="196.7" y="210.6">D41</text>
<text x="238.3" y="212.4">25V</text>
<text x="238.3" y="215.4">20%</text>
<text x="42.7" y="220">L21</text>
<text x="195.6" y="216.7">0.2W</text>
<text x="42.7" y="226.1">1500@100MHZ</text>
<text x="42.7" y="223.1">1800@70MHZ</text>
<text x="42.7" y="232.2">25</text>
<text x="42.7" y="229.2">1A</text>
</g>
<text font-size="3.9" x="357.6" y="249">DWG</text>
<g font-size="3.6">
<text x="47.2" y="79.6">DC_SENS+</text>
<text x="347" y="84.6">UDC</text>
<text x="47.2" y="97.3">DC_SENS-</text>
<text x="62.5" y="107.5">+5V_DC</text>
<text x="62.5" y="127.8">GND_DC</text>
<text x="347" y="186.2">+5V_DC</text>
<text x="349.5" y="224.3">GND_DC</text>
</g>
<g font-size="3.5">
<text x="339.9" y="57.2">GND</text>
<text x="192.5" y="110.5">GND</text>
<text x="263.7" y="113.1">GND</text>
<text x="238.3" y="128.3">GND</text>
<text x="202.7" y="151.2">GND</text>
<text x="344.9" y="158.8">GND</text>
<text x="35.1" y="245.2">GND</text>
</g>
<g font-size="3.4">
<text x="289.9" y="71.9">TSV914</text>
<text x="155.6" y="74.5">ACPL-C87</text>
<text x="110.5" y="117.9">0.01UF</text>
<text x="114.2" y="114.9">C395</text>
<text x="366.1" y="115.1">TSV914</text>
<text x="116" y="121">50V</text>
<text x="117.8" y="124">5%</text>
<text x="171.5" y="130.6">0.01UF</text>
<text x="175.2" y="127.6">C400</text>
<text x="176.9" y="133.7">50V</text>
<text x="178.8" y="136.7">5%</text>
<text x="107" y="193.9">SN6501</text>
<text x="293.9" y="195.6">VREG</text>
<text x="163" y="198.9">1:1.3</text>
</g>
<g font-size="3.1">
<text x="338.6" y="24.2">+5V</text>
<text x="215.4" y="52">R154</text>
<text x="191.3" y="63.6">+5V</text>
<text x="252.2" y="62.3">+5V</text>
<text x="215.4" y="82.5">R156</text>
<text x="338.6" y="100.4">+5V</text>
<text x="201.4" y="113.1">+5V</text>
<text x="33.8" y="157.5">+5V</text>
</g>
<g font-size="3">
<text x="257.3" y="204.7">C82</text>
<text x="257.3" y="209.8">16V</text>
<text x="257.3" y="207.2">0.1U</text>
<text x="257.3" y="212.3">10%</text>
<text x="28.7" y="274.4">2017-08-21 REVISED.</text>
<text x="62.5" y="274.4">SEE KAA26800ACP_CDOC.DOC FOR DETAILS (CN1037523) MILLETT S / MAGDA RF</text>
<text x="118.3" y="270.4">CHANGES</text>
<text x="294.8" y="275.6">(High Voltage Power Board)</text>
<text x="312.5" y="271.8">HVPB</text>
<text x="366.3" y="270.3">S. MILLETT</text>
<text x="366.3" y="274.1">W. HUANG</text>
<text x="306.9" y="279.5">OVFR03A-406</text>
<text x="366.3" y="282">CN897873</text>
<text x="366.3" y="278.2">R. MAGDA</text>
<text x="407.2" y="282">8</text>
</g>
<g font-size="2.9">
<text x="341.9" y="33.8" transform="rotate(-90 341.9 33.8)">1</text>
<text x="341.9" y="46.4" transform="rotate(-90 341.9 46.4)">2</text>
<text x="213.5" y="54.2">1</text>
<text x="226.1" y="54.2">2</text>
<text x="292.2" y="54.2">1</text>
<text x="304.8" y="54.2">2</text>
<text x="134.7" y="79.6">2</text>
<text x="193" y="79.6">7</text>
<text x="279.5" y="79.6">2</text>
<text x="134.7" y="84.6">3</text>
<text x="193" y="84.6">6</text>
<text x="213.5" y="84.6">1</text>
<text x="226.1" y="84.6">2</text>
<text x="279.5" y="89.7">4</text>
<text x="279.5" y="84.6">3</text>
<text x="312.4" y="84.6">1</text>
<text x="134.7" y="92.3">1</text>
<text x="193" y="92.3">8</text>
<text x="278.1" y="94.8">11</text>
<text x="134.7" y="97.3">4</text>
<text x="193" y="97.3">5</text>
<text x="242.8" y="97.3" transform="rotate(-90 242.8 97.3)">2</text>
<text x="80.3" y="110" transform="rotate(-90 80.3 110)">1</text>
<text x="95.5" y="112.6" transform="rotate(-90 95.5 112.6)">1</text>
<text x="242.8" y="109.9" transform="rotate(-90 242.8 109.9)">1</text>
<text x="339.3" y="112.6" transform="rotate(-90 339.3 112.6)">2</text>
<text x="80.3" y="122.6" transform="rotate(-90 80.3 122.6)">2</text>
<text x="95.5" y="125.2" transform="rotate(-90 95.5 125.2)">2</text>
<text x="194.6" y="125.3" transform="rotate(-90 194.6 125.3)">1</text>
<text x="207.3" y="125.3" transform="rotate(-90 207.3 125.3)">1</text>
<text x="339.3" y="125.2" transform="rotate(-90 339.3 125.2)">1</text>
<text x="355.7" y="122.7">6</text>
<text x="355.7" y="127.8">5</text>
<text x="388.6" y="127.8">7</text>
<text x="83.3" y="135.9">ROOM=DC_SENS_CIR</text>
<text x="194.6" y="137.9" transform="rotate(-90 194.6 137.9)">2</text>
<text x="207.3" y="137.9" transform="rotate(-90 207.3 137.9)">2</text>
<text x="248.4" y="135.9">ROOM=DC_SENS_CIR</text>
<text x="281.4" y="135.9">ROOM=DC_SENS_CIR</text>
<text x="339.3" y="132.9" transform="rotate(-90 339.3 132.9)">2</text>
<text x="354.3" y="138">11</text>
<text x="355.7" y="132.9">4</text>
<text x="83.3" y="138.5">ROOM=DC_SENS_CIR</text>
<text x="83.3" y="141">ROOM=DC_SENS_CIR</text>
<text x="89.3" y="143.6">ROOM=DC_SENS_CIR</text>
<text x="248.4" y="138.5">ROOM=DC_SENS_CIR</text>
<text x="248.4" y="141">ROOM=DC_SENS_CIR</text>
<text x="248.4" y="143.6">ROOM=DC_SENS_CIR</text>
<text x="281.4" y="143.6">ROOM=DC_SENS_CIR</text>
<text x="281.4" y="141">ROOM=DC_SENS_CIR</text>
<text x="281.4" y="138.5">ROOM=DC_SENS_CIR</text>
<text x="83.3" y="146.1">ROOM=DC_SENS_CIR</text>
<text x="248.4" y="146.1">ROOM=DC_SENS_CIR</text>
<text x="281.4" y="146.1">ROOM=DC_SENS_CIR</text>
<text x="339.3" y="145.5" transform="rotate(-90 339.3 145.5)">1</text>
<text x="362.7" y="148.6">ROOM=DC_SENS_CIR</text>
<text x="362.7" y="151.2">ROOM=DC_SENS_CIR</text>
<text x="362.7" y="153.7">ROOM=DC_SENS_CIR</text>
<text x="39.6" y="191.3" transform="rotate(-90 39.6 191.3)">1</text>
<text x="52.3" y="191.3" transform="rotate(-90 52.3 191.3)">1</text>
<text x="334.3" y="191.3" transform="rotate(-90 334.3 191.3)">2</text>
<text x="344.4" y="191.3" transform="rotate(-90 344.4 191.3)">2</text>
<text x="193.1" y="196.4">2</text>
<text x="205.7" y="196.4">1</text>
<text x="277" y="196.4">1</text>
<text x="320" y="196.4">5</text>
<text x="39.6" y="203.9" transform="rotate(-90 39.6 203.9)">2</text>
<text x="52.3" y="203.9" transform="rotate(-90 52.3 203.9)">2</text>
<text x="91.5" y="198.9">2</text>
<text x="134.6" y="198.9">1</text>
<text x="157.6" y="201.5">1</text>
<text x="175.3" y="201.5">6</text>
<text x="334.3" y="203.9" transform="rotate(-90 334.3 203.9)">1</text>
<text x="344.4" y="203.9" transform="rotate(-90 344.4 203.9)">1</text>
<text x="91.5" y="206.6">4</text>
<text x="134.6" y="209.1">3</text>
<text x="157.6" y="206.6">2</text>
<text x="175.3" y="206.6">5</text>
<text x="232.7" y="204" transform="rotate(-90 232.7 204)">1</text>
<text x="253" y="204" transform="rotate(-90 253 204)">1</text>
<text x="277" y="206.6">3</text>
<text x="320" y="206.6">2</text>
<text x="344.4" y="209.1" transform="rotate(-90 344.4 209.1)">1</text>
<text x="91.5" y="211.6">5</text>
<text x="157.6" y="211.6">3</text>
<text x="175.3" y="211.6">4</text>
<text x="193.1" y="219.3">2</text>
<text x="205.7" y="219.3">1</text>
<text x="232.7" y="216.6" transform="rotate(-90 232.7 216.6)">2</text>
<text x="253" y="216.6" transform="rotate(-90 253 216.6)">2</text>
<text x="344.4" y="221.7" transform="rotate(-90 344.4 221.7)">2</text>
<text x="240.8" y="245.2">ROOM=DC_BUS_MID</text>
<text x="273.8" y="245.2">ROOM=DC_BUS_MID</text>
<text x="240.8" y="250.2">ROOM=DC_BUS_MID</text>
<text x="240.8" y="247.7">ROOM=DC_BUS_MID</text>
<text x="273.8" y="247.7">ROOM=DC_BUS_MID</text>
<text x="273.8" y="250.2">ROOM=DC_BUS_MID</text>
<text x="240.8" y="252.8">ROOM=DC_BUS_MID</text>
<text x="240.8" y="255.3">ROOM=DC_BUS_MID</text>
<text x="240.8" y="257.9">ROOM=DC_BUS_MID</text>
<text x="273.8" y="255.3">ROOM=DC_BUS_MID</text>
<text x="273.8" y="252.8">ROOM=DC_BUS_MID</text>
<text x="278.8" y="257.9">ROOM=DC_BUS_MID</text>
<text x="240.8" y="260.4">ROOM=DC_BUS_MID</text>
<text x="273.8" y="260.4">ROOM=DC_BUS_MID</text>
</g>
<g font-size="2.7">
<text x="69.5" y="196.6">0.01UF</text>
<text x="72.5" y="193.6">C399</text>
<text x="73.9" y="199.7">50V</text>
<text x="75.3" y="202.7">5%</text>
</g>
<g font-size="2.5">
<text x="294.1" y="52">R467</text>
<text x="215.4" y="59.6">1%</text>
<text x="215.4" y="57.3">10K</text>
<text x="294.1" y="59.6">1%</text>
<text x="294.1" y="57.3">20K</text>
<text x="215.4" y="62.2">0.1W</text>
<text x="294.1" y="62.2">0.1W</text>
<text x="215.4" y="87.8">10K</text>
<text x="215.4" y="90.1">1%</text>
<text x="215.4" y="92.7">0.1W</text>
<text x="245.3" y="100.4">R155</text>
<text x="245.2" y="102.9">20K</text>
<text x="245.3" y="105.5">1%</text>
<text x="245" y="108">0.1W</text>
<text x="332.6" y="115.6">R466</text>
<text x="334" y="118.2">20K</text>
<text x="332.9" y="123.2">0.1W</text>
<text x="335.3" y="120.7">1%</text>
<text x="332.6" y="135.9">R465</text>
<text x="332.9" y="143.6">0.1W</text>
<text x="334" y="138.5">20K</text>
<text x="335.3" y="141">1%</text>
<text x="336.7" y="196.9">1</text>
<text x="336.7" y="194.4">R468</text>
<text x="346.8" y="196.9">1</text>
<text x="346.9" y="194.4">R471</text>
<text x="336.4" y="202">0.1W</text>
<text x="336.7" y="199.4">1%</text>
<text x="346.6" y="202">0.1W</text>
<text x="346.9" y="199.4">1%</text>
<text x="362.7" y="257.9">OTIS ENGINEERING CENTER</text>
<text x="371.6" y="262.9">CHANGWON, KOREA</text>
</g>
<g font-size="2.4">
<text x="346.2" y="34.5">C302</text>
<text x="357.1" y="33.8" transform="rotate(-90 357.1 33.8)">1</text>
<text x="346.2" y="39.6">16V</text>
<text x="346.2" y="37">0.1U</text>
<text x="292.4" y="44">1</text>
<text x="304.8" y="44">2</text>
<text x="346.2" y="42.1">10%</text>
<text x="357.1" y="46.2" transform="rotate(-90 357.1 46.2)">2</text>
<text x="95.5" y="82.1" transform="rotate(-90 95.5 82.1)">1</text>
<text x="108.2" y="82.1" transform="rotate(-90 108.2 82.1)">1</text>
<text x="95.5" y="94.5" transform="rotate(-90 95.5 94.5)">2</text>
<text x="108.2" y="94.5" transform="rotate(-90 108.2 94.5)">2</text>
<text x="235.2" y="97.3" transform="rotate(-90 235.2 97.3)">1</text>
<text x="84.6" y="110.7">C83</text>
<text x="84.6" y="113.2">2.2U</text>
<text x="99.8" y="113.2">C84</text>
<text x="126" y="112.6" transform="rotate(-90 126 112.6)">1</text>
<text x="235.2" y="109.7" transform="rotate(-90 235.2 109.7)">2</text>
<text x="84.6" y="115.8">16V</text>
<text x="84.6" y="118.3">10%</text>
<text x="99.8" y="115.7">0.1U</text>
<text x="99.8" y="118.3">16V</text>
<text x="99.8" y="120.9">10%</text>
<text x="126" y="124.9" transform="rotate(-90 126 124.9)">2</text>
<text x="186.9" y="125.3" transform="rotate(-90 186.9 125.3)">1</text>
<text x="198.9" y="125.9">C301</text>
<text x="211.6" y="125.9">C297</text>
<text x="198.9" y="128.4">1U</text>
<text x="198.9" y="131">10V</text>
<text x="211.6" y="131">16V</text>
<text x="211.6" y="128.4">0.1U</text>
<text x="186.9" y="137.6" transform="rotate(-90 186.9 137.6)">2</text>
<text x="198.9" y="133.6">10%</text>
<text x="211.6" y="133.6">10%</text>
<text x="39.6" y="163.4" transform="rotate(-90 39.6 163.4)">1</text>
<text x="39.6" y="180.8" transform="rotate(-90 39.6 180.8)">2</text>
<text x="43.9" y="192">C70</text>
<text x="56.6" y="192">C74</text>
<text x="82.8" y="191.3" transform="rotate(-90 82.8 191.3)">1</text>
<text x="43.9" y="197.1">10V</text>
<text x="43.9" y="194.5">10U</text>
<text x="56.6" y="197.1">16V</text>
<text x="56.6" y="194.5">0.1U</text>
<text x="43.9" y="199.6">10%</text>
<text x="56.6" y="199.6">10%</text>
<text x="82.8" y="203.7" transform="rotate(-90 82.8 203.7)">2</text>
<text x="348.7" y="209.8">C310</text>
<text x="348.7" y="212.2">10U</text>
<text x="348.7" y="214.8">10V</text>
<text x="39.6" y="216.7" transform="rotate(-90 39.6 216.7)">1</text>
<text x="348.7" y="217.4">10%</text>
<text x="39.6" y="234.2" transform="rotate(-90 39.6 234.2)">2</text>
<text x="398.3" y="273.1">2017-01-06</text>
</g>
<g font-size="2.3">
<text x="32" y="16.6">CR-8 : @KAA26800ACP_LIB.KAA26800ACP_LIB(SCH_1):PAGE8</text>
<text x="39.8" y="80.1">7B5&lt;</text>
<text x="359.2" y="85.1">3B2&lt;</text>
<text x="39.8" y="97.8">7C5&lt;</text>
<text x="36.7" y="108">38B3&lt;</text>
<text x="45.9" y="108">38A2&lt;</text>
<text x="45.9" y="109.8">38D3&lt;</text>
<text x="55" y="108">8C6&lt;</text>
<text x="55" y="109.8">38C3&lt;</text>
<text x="36.7" y="128.3">38B3&lt;</text>
<text x="36.7" y="130.2">38D3&lt;</text>
<text x="45.9" y="128.3">38B2&lt;</text>
<text x="45.9" y="130.2">38D2&lt;</text>
<text x="55" y="128.3">8D6&lt;</text>
<text x="55" y="130.2">38C3&lt;</text>
<text x="363.2" y="188.6">38C3&lt;</text>
<text x="363.2" y="186.7">8B1&lt;</text>
<text x="370.8" y="186.7">38A2&lt;</text>
<text x="372.4" y="188.6">38D3&lt;</text>
<text x="380" y="186.7">38B3&lt;</text>
<text x="374.4" y="224.8">8B1&lt;</text>
<text x="374.4" y="226.7">38B3&lt;</text>
<text x="374.4" y="223">38D2&lt;</text>
<text x="382" y="224.8">38B2&lt;</text>
<text x="383.5" y="226.7">38C3&lt;</text>
<text x="383.5" y="223">38D3&lt;</text>
</g>
<g font-size="2">
<text x="356.9" y="270.3">DRAWN</text>
<text x="356.9" y="274.1">CHK</text>
<text x="356.9" y="282">AUTH</text>
<text x="356.9" y="278.2">APPD</text>
<text x="376.7" y="290.9">WITH OTIS DOCUMENT 52847</text>
<text x="379.2" y="288.3">DRAFTED IN ACCORDANCE</text>
</g>
<g font-size="1.6">
<text x="396.7" y="269.3">ORIGINAL DATE</text>
<text x="396.7" y="282">SHEET</text>
<text x="407.7" y="277.2">SHEETS</text>
</g>
<g font-size="1.5">
<text x="342.9" y="27.5">VCC_ARROW</text>
<text x="259.1" y="65.6">VCC_ARROW</text>
<text x="198.1" y="66.9">VCC_ARROW</text>
<text x="345.4" y="103.7">VCC_ARROW</text>
<text x="208.3" y="116.4">VCC_ARROW</text>
<text x="40.6" y="160.8">VCC_ARROW</text>
</g>
<g font-size="1.3">
<text x="328.1" y="245.2">WARNING</text>
<text x="307.1" y="249">THE PROPERTY OF OTIS ELEVATOR COMPANY (OTIS).</text>
<text x="307.1" y="250.3">IT IS DELIVERED</text>
<text x="307.1" y="247.8">THIS WORK AND THE INFORMATION IT CONTAINS ARE</text>
<text x="307.1" y="250.3">IT IS DELIVERED TO OTHERS ON THE EXPRESS</text>
<text x="307.1" y="251.6">CONDITION THAT IT WILL BE USED ONLY FOR, OR ON</text>
<text x="307.1" y="252.8">BEHALF OF, OTIS; THAT NEITHER IT NOR THE</text>
<text x="307.1" y="254.1">INFORMATION IT CONTAINS WILL BE REPRODUCED OR</text>
<text x="307.1" y="255.4">DISCLOSED, IN WHOLE OR IN PART, WITHOUT THE</text>
<text x="307.1" y="256.6">PRIOR WRITTEN CONSENT OF OTIS; AND THAT ON</text>
<text x="307.1" y="257.9">DEMAND IT AND ANY COPIES WILL BE PROMPTLY</text>
<text x="307.1" y="259.2">RETURNED TO OTIS.</text>
<text x="307.1" y="261.7">UNPUBLISHED WORK</text>
<text x="325.2" y="261.7">C</text>
<text x="327.5" y="261.7">OTIS ELEVATOR COMPANY</text>
<text x="307.1" y="264.3">ALL RIGHTS RESERVED.</text>
</g>
</svg>
